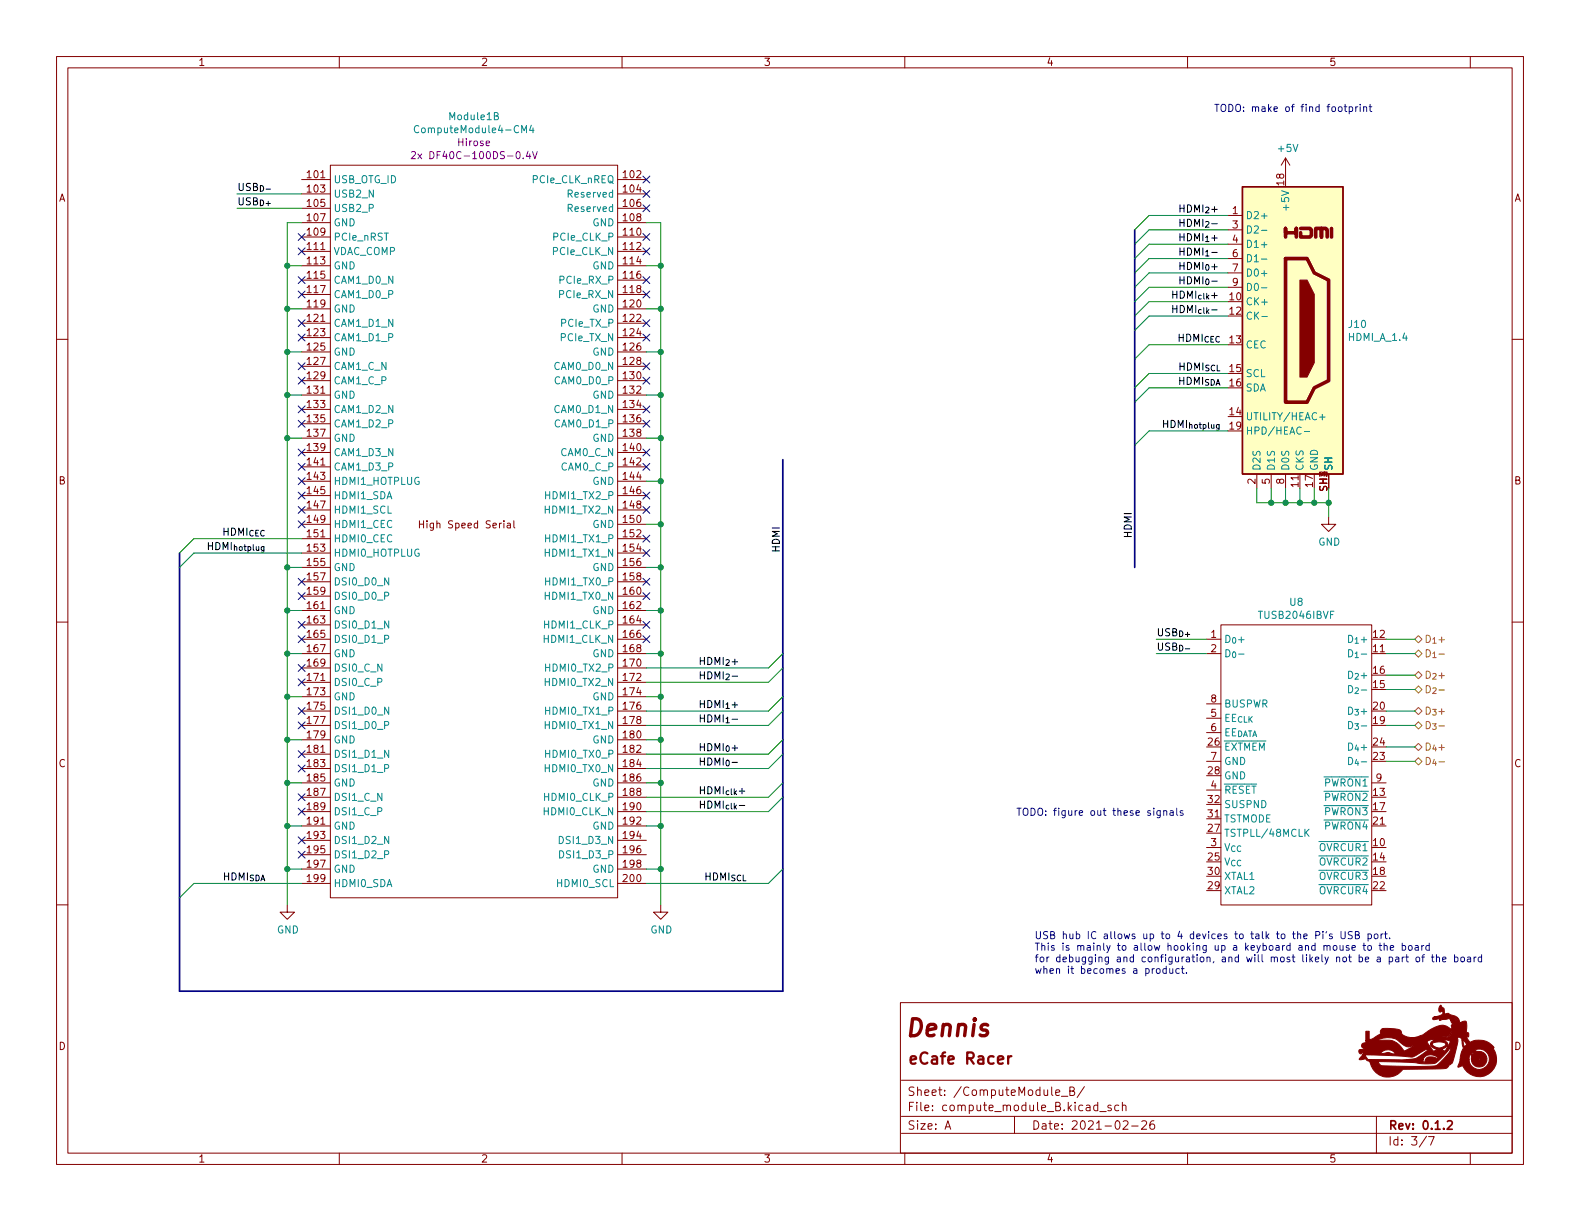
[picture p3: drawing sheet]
<svg xmlns="http://www.w3.org/2000/svg" width="279mm" height="216mm" viewBox="0 0 279 216" stroke-linecap="round" stroke-linejoin="round" font-family="sans-serif">
<g fill="none" stroke="#840000" stroke-width=".18">
<path d="M10 10h259.4v195.9h-259.4zM12 12h255.4v191.9h-255.4zM60 10v2M110 10v2M160 10v2M210 10v2M260 10v2M53.3 31.8h5.1M53.3 34.3h5.1M53.3 36.8h5.1M53.3 39.4h5.1M58.4 29.2h50.8v129.6h-50.8z"/>
<path d="M109.2 31.8h5.1M109.2 34.3h5.1M109.2 36.8h5.1M109.2 39.4h5.1M217.2 38.1h2.5M227.3 27.9l-.7 1.3M227.3 27.9v2.6M227.3 27.9l.8 1.3M10 60h2M53.3 41.9h5.1M53.3 44.5h5.1M53.3 47h5.1"/>
<path d="M53.3 49.5h5.1M53.3 52.1h5.1M53.3 54.6h5.1M53.3 57.2h5.1M53.3 59.7h5.1M109.2 41.9h5.1M109.2 44.5h5.1M109.2 47h5.1M109.2 49.5h5.1M109.2 52.1h5.1M109.2 54.6h5.1M109.2 57.2h5.1"/>
<path d="M109.2 59.7h5.1M217.2 40.6h2.5M217.2 43.2h2.5M217.2 45.7h2.5M217.2 48.3h2.5M217.2 50.8h2.5M267.4 60h2M53.3 62.2h5.1M53.3 64.8h5.1M53.3 67.3h5.1M53.3 69.9h5.1M53.3 72.4h5.1"/>
<path d="M53.3 74.9h5.1M53.3 77.5h5.1M109.2 62.2h5.1M109.2 64.8h5.1M109.2 67.3h5.1M109.2 69.9h5.1M109.2 72.4h5.1M109.2 74.9h5.1M109.2 77.5h5.1M53.3 92.7h5.1M53.3 80h5.1M53.3 82.6h5.1"/>
<path d="M53.3 85.1h5.1M53.3 87.6h5.1M53.3 90.2h5.1M53.3 95.3h5.1M53.3 97.8h5.1M74.2 92.1v1.3M74.2 92.7h.7M89.7 92.6h.5l.1 .8M90.3 92.8l-.5 .1-.1 .2 .1 .3 .5-.1M90.9 92.1v1.1l.1 .2M109.2 92.7h5.1M109.2 80h5.1"/>
<path d="M109.2 82.6h5.1M109.2 85.1h5.1M109.2 87.6h5.1M109.2 90.2h5.1M109.2 95.3h5.1M109.2 97.8h5.1M222.2 83.8v2.6M224.8 83.8v2.6M227.3 83.8v2.6M229.9 83.8v2.6M234.9 91.4v1.3h1.3l-1.3 1.3-1.2-1.3h1.2M10 110h2"/>
<path d="M53.3 100.3h5.1M53.3 102.9h5.1M53.3 105.4h5.1M53.3 108h5.1M53.3 110.5h5.1M53.3 113h5.1M53.3 115.6h5.1M53.3 118.1h5.1M109.2 100.3h5.1M109.2 102.9h5.1M109.2 105.4h5.1M109.2 108h5.1"/>
<path d="M109.2 110.5h5.1M109.2 113h5.1M109.2 115.6h5.1M109.2 118.1h5.1M213.4 113h2.5M213.4 115.6h2.5M215.9 110.5h26.7v49.5h-26.7zM242.6 115.6h2.5M267.4 110h2M53.3 120.7h5.1M53.3 123.2h5.1M53.3 125.7h5.1"/>
<path d="M53.3 128.3h5.1M53.3 130.8h5.1M53.3 133.4h5.1M53.3 135.9h5.1M53.3 138.4h5.1M109.2 120.7h5.1M109.2 123.2h5.1M109.2 125.7h5.1M109.2 128.3h5.1M109.2 130.8h5.1M109.2 133.4h5.1M109.2 135.9h5.1"/>
<path d="M109.2 138.4h5.1M213.4 124.5h2.5M213.4 127h2.5M213.4 129.5h2.5M213.4 134.6h2.5M213.4 139.7h2.5M242.6 138.4h2.5M10 160h2M53.3 141h5.1M53.3 143.5h5.1M53.3 146.1h5.1M53.3 148.6h5.1"/>
<path d="M53.3 151.1h5.1M53.3 153.7h5.1M53.3 156.2h5.1M109.2 141h5.1M109.2 143.5h5.1M109.2 146.1h5.1M109.2 148.6h5.1M109.2 151.1h5.1M109.2 153.7h5.1M109.2 156.2h5.1M213.4 144.8h2.5M213.4 149.9h2.5"/>
<path d="M242.6 146.1h2.5M267.4 160h2M50.8 160v1.3h1.3l-1.3 1.3-1.3-1.3h1.3M116.8 160v1.3h1.3l-1.3 1.3-1.2-1.3h1.2M159.2 177.3h108.2v26.6h-108.2zM159.4 197.4h108M159.4 191h108M167.1 199.7l.5-1.5 .5 1.5M167.3 199.2h.7M179.4 197.4v3M186.7 193.2l.7-.1-.1-.3-.4-.1-.2 .2 .1 .7h.5M187.7 193.9h1.1"/>
<path d="M189.2 192.9h.5l.2-.1 .1-.3-.2-.2-.6-.1v1.5h.6l.2-.3a.39 .39 0 0 0-.3-.5M191.8 192.1l-1.3 2M194.1 195.5l-.4-.1-.3 .3v.4l.1 .2h.6M194.1 194.9v1.5M194.5 196.6h1.1M196.5 195.5l-.4-.1-.2 .2 .1 .2 .5 .2v.3h-.6M197.8 195.5l-.4-.1-.3 .3v.4l.2 .2h.5M198.5 195.6l.2-.2 .3 .1 .1 .9M198.5 194.9v1.5M198.6 198.3l.6-.1 .2 .1 .1 .3-1 1.1h1M200.1 199.1h1.2M201.9 198.3l.6-.1 .2 .1 .1 .3-1 1.1h1"/>
<path d="M204 198.2a.59 .59 0 0 0-.7 .6v.6l.2 .2 .4 .1 .2-.2 .1-.5-.2-.2-.4-.1-.3 .3M243.4 197.4v6.5M60 203.9v2M110 203.9v2M159.4 200.4h108M160 203.9v2M210 203.9v2M252.3 200.9l-1.3 1.9M252.6 201h1l-.6 1.5M260 203.9v2"/>
</g>
<path d="M256 198.3l.5-.1 .2 .1 .1 .3-.9 1.1h.9" fill="none" stroke="#840000" stroke-width=".3"/>
<path d="M178.3 186.8v1.3M178.9 186.8l-.4 .1-.2 .2" fill="none" stroke="#840000" stroke-width=".4"/>
<g fill="#840000" stroke="#840000" stroke-width=".18">
<path d="M241.5 182.4h.6v1.4h.3l1.7-1 .1-.1-.1-.5 .3-.3h2.3a.91 .91 0 0 1 1.1 .7l.2 .3 .3 .2a6.3 6.3 0 0 0 3.5 .4h3.6a1.04 1.04 0 0 0 1.3-1.1 1.5 1.5 0 0 1-1.8 1l-5.1 .1 1.7-.5a7.2 7.2 0 0 1 3.7-1.7l1.5 .6v-.7h.3l-.3-.4-.2-.4h.7l.3 .4h.3v.1l.1-.1h-.4l-.3-.4h-.7l-.3-.3-1.5 .3-.2-.2-1 .1-.2-.3 .3-.2h3.4l.7 .8 .1-.1-.8-.7h-3.4l3.2-.1-2.9 .1a1.34 1.34 0 0 0 1.3-.7l-.2-.3-.4 .2a.8 .8 0 0 1 .2-1.3l.4 .5a.52 .52 0 0 1 .2 .7l.1 .4 .6-.1 .6 .3a1.42 1.42 0 0 1 1.4 1.4l.6-.3h.6l.1 .8-.1 1 .4 .2v.4v.3l-.5-.1 .7 1.1a3.4 3.4 0 0 1 4.3 1l-.2 .1a3.1 3.1 0 0 1-1 4.6 3.1 3.1 0 0 1-4.4-1.6l-.8 .3 .4-1.4h1.6a1.79 1.79 0 0 0 2 1.8 1.79 1.79 0 0 0 1.5-2.2 1.79 1.79 0 0 0-2.3-1.3v.2l.3 .1a1.4 1.4 0 0 1 1.7 1.2 1.4 1.4 0 0 1-1.3 1.6 1.4 1.4 0 0 1-1.5-1.4h1.2l.1 .1 .2-.1-.2-.2-.1 .2h-1.2v-.7l-.2-.1-.2 .8h-1.6l.2-1.2h1.8l.2 .3 .1-.1-.2-.3-1.9 .1a1.05 1.05 0 0 0 .2-1.3l-.1-.8h.2l.3 1.1 .4-.4-.7-.9v.2h-.2a.58 .58 0 0 0-.8-.5 2.31 2.31 0 0 1-.1 1.8l-.8 2.6-.5 .4a1.19 1.19 0 0 1-1.5 .7l-6.7 .1a3.2 3.2 0 0 1-3.4 1.3 3.2 3.2 0 0 1-2.5-2.7h1.5l.4 .6 .4 .2h8.1a2.05 2.05 0 0 0 2.2-.8 5 5 0 0 0 1.7-2.2l-.1-.2-1.5 1.7a2.36 2.36 0 0 1-2.6 1.1h-.9a55.4 55.4 0 0 0-7.7-.4h-1.5l-.5-.2-.2-.3-.8 .2-.4-.1 .7-.8h.4l.5 .8 9.8 .1v.4l.3-.1a.99 .99 0 0 1 1.4-.8l.9 .3a1.52 1.52 0 0 0-2.6 .2h-2.9h.1a4.8 4.8 0 0 0 3.6-1.7l-.2-.2-.2 .1-1 .6a3 3 0 0 1-3 .6l-7.1-.3 .1-.2h2.9l1.4-.2 .9 .2h.5a1.67 1.67 0 0 0-2.8 0h-2.9v-.2l-.6 .2-.2-.4 .1-.3 .8-.2-.4-.4v-.4l.2-.1 1.1-.2-.6-.1v-.2l3.5-.1a3.2 3.2 0 0 1 3.3 2l1.6-.9h-.4a2.1 2.1 0 0 1-2.1-.8h4.9l1.2 1.7 .6-.3h.8l.6 .3 1-1.8-.9-.2-.1 .2a.58 .58 0 0 1 .4 .9 1.81 1.81 0 0 1-2.9-.1v-.4h.3a1.38 1.38 0 0 0 2.4 .2 1.66 1.66 0 0 0-2-.4l-.7 .2 .1-.2 .4-.3v-.1l-.2-.1-1 .4h-4.9l-.2-.2a3.3 3.3 0 0 0-3.6 0h-2.1z"/>
<path d="M229.9 49.5h1.2l1.3 2.6v12l-1.3 2.6h-1.2z"/>
</g>
<path d="M219.7 33h17.8v50.8h-17.8z" fill="#ffffc2" stroke="#ffffc2" stroke-width=".18"/>
<path d="M219.7 33h17.8v50.8h-17.8z" fill="none" stroke="#840000" stroke-width=".25"/>
<path d="M227.3 41.9v-1.5v.7h1.9v-.7v1.5M227.3 45.7h3.8l1.3 2.6 2.5 1.2v17.8l-2.5 1.3-1.3 2.5h-3.8zM230 40.4h1.6l.3 .2v1.1l-.3 .2h-1.6v-.8M232.7 41.9v-1.5h1v1.5v-1.5h.7l.3 .2v1.3M235.5 40.4v1.5" fill="none" stroke="#840000" stroke-width=".63"/>
<g fill="none" stroke="#008484" stroke-width=".18">
<path d="M74.1 22.3a.6 .6 0 0 0-.9 .4 .6 .6 0 0 0 .6 .8l.3-.2M87.4 20.5l.6-.1 .1-.1-.1-.3-.6-.1v1.3h.5l.2-.1v-.4l-.3-.2M92.3 23.5v-1.3l.4 .9 .4-.9v1.3M93.9 22.1l-.3 .9h.8M94.3 22.6v.9M223.1 40.7h.9M223.1 45.8h.9M223.1 50.9h.9M223.1 56h1M230.6 76.3h1M233.4 73.8h.9M233.8 73.3v.9"/>
<path d="M216.8 114.9a.64 .64 0 0 1 .7 .6 .64 .64 0 0 1-.7 .6zM218 115.4l.2-.1a.54 .54 0 0 1 .3 .5 .54 .54 0 0 1-.3 .5l-.3-.4zM219 115.7h1M238.5 121.2a.64 .64 0 0 1 .7 .7 .64 .64 0 0 1-.7 .6zM238.5 127.6a.64 .64 0 0 1 .7 .6 .64 .64 0 0 1-.7 .6zM239.6 128h.6l-.3 .4 .3 .1v.4l-.2 .1-.4-.1M239.6 121.7l.4-.1 .2 .3-.6 .7h.6M240.7 122h1M240.7 128.4h1M216.6 149.2l.4 1.2 .5-1.2M216.6 151.7l.4 1.3 .5-1.3M218.4 149.7a.45 .45 0 0 0-.6 .4 .45 .45 0 0 0 .6 .4"/>
<path d="M218.4 152.2a.45 .45 0 0 0-.6 .4 .45 .45 0 0 0 .6 .4M219.4 149.7a.45 .45 0 0 0-.6 .4 .45 .45 0 0 0 .6 .4M219.4 152.2a.45 .45 0 0 0-.6 .4 .45 .45 0 0 0 .6 .4M230.9 147.2l.6 .7M231.5 146.6l-.7 .8"/>
</g>
<path d="M72.8 26.9l.4-.1 .3 .4-.8 .9h.8M73.9 27.2l.7 .9M74.6 27.2l-.7 .9M93.4 26.7l-.3 .9h.8M93.7 27.2v.9M94.2 26.8l.4 1.3 .4-1.3" fill="none" stroke="#840084" stroke-width=".18"/>
<g fill="none" stroke="#848400" stroke-width=".18">
<path d="M250.2 113l.6-.6 .7 .6-.7 .7zM250.2 115.6l.6-.7 .7 .7-.7 .6zM250.2 119.4l.6-.7 .7 .7-.7 .6zM250.2 132.1l.6-.7 .7 .7-.7 .6zM250.2 134.6l.6-.6 .7 .6-.7 .7zM250.2 121.9l.6-.6 .7 .6-.7 .7zM250.2 125.7l.6-.6 .7 .6-.7 .7zM250.2 128.3l.6-.7 .7 .7-.7 .6zM252.2 121.2a.64 .64 0 0 1 .8 .7 .64 .64 0 0 1-.8 .6zM252.2 127.6a.64 .64 0 0 1 .8 .6 .64 .64 0 0 1-.8 .6zM253.3 128h.7l-.4 .4 .3 .1v.4l-.1 .1-.5-.1M253.4 121.7l.4-.1 .2 .3-.7 .7h.7"/>
<path d="M254.5 122h.9M254.5 128.4h.9"/>
</g>
<path d="M215.6 75.1v.8l-.2 .2-.3-.1M215.6 75.1h-.3l-.2 .2 .1 .4h.4M46.7 96.7v.8l-.2 .2-.3-.1M46.7 96.7h-.3l-.2 .1 .1 .5h.4" fill="none" stroke="#000" stroke-width=".18"/>
<g fill="none" stroke="#0000c2" stroke-width=".18">
<path d="M237.7 18.9h.5M237.9 18.4v1.1l.3 .2M238.6 18.9h.4l.2 .2-.1 .6h-.5M238.6 18.9v1.2M239.7 18.9v.8M240.1 18.9l-.4 .2M240.5 18.4v.2M240.5 18.9v.8M241.1 19l.2-.1h.3l.1 .8M241.1 18.9v.8M242.1 18.9h.5M242.3 18.4v1.1l.3 .2"/>
<path d="M179.8 142.9h.8M180.2 142.9v1.3M181 143.1l.2-.2a.43 .43 0 0 1 .6 .4v.5a.42 .42 0 0 1-.4 .4 .42 .42 0 0 1-.5-.4zM182.3 142.9a.64 .64 0 0 1 .8 .6 .64 .64 0 0 1-.8 .7zM209.2 143.4l-.3-.1-.2 .2v.2l.5 .1v.3h-.5M204.6 171.3h.3l.3 .2v.4l-.3 .2h-.3l-.1-.2zM206.2 171.3h-.3l-.3 .2 .2 .6h.4M206.2 170.8v1.3M206.8 171.3l.1 .8h.3l.2-.1M207.4 171.3v.8M208.5 171.3h-.3l-.3 .2 .2 .6h.4M208.9 171.3h.5"/>
<path d="M209.1 170.8v1.1l.3 .2M209.8 172v.1M232.7 165.4l.6-.1 .1-.2-.1-.3-.6-.1v1.3M233.9 164.7v.1M233.9 165.1v.9M234.6 164.7l-.1 .3M235.6 165.2l-.3-.1-.2 .2v.2l.5 .1v.3h-.5M237.1 164.7v1l.3 .3h.2l.3-.3v-1M238.5 167.2h-.3l-.2 .2 .1 .1 .4 .2v.3h-.5M239.1 167.6l.6-.1-.1-.3h-.3l-.2 .2v.6h.5M239.1 164.8l-.4-.1-.3 .3 .1 .3 .6 .2v.4l-.2 .1-.5-.1M239.7 165.3h.5l.1-.2v-.3l-.6-.1v1.3h.5l.1-.1 .1-.3-.3-.3"/>
<path d="M241 167.2h.5M241.2 166.8v1l.3 .2M241.9 165.2l.4-.1 .2 .3-.1 .5h-.5M241.9 165.1v1.3M242 167.2h.3l.2 .2v.4l-.2 .2h-.3l-.1-.2zM243.1 165.2l.3-.1 .3 .3v.3l-.3 .3-.3-.1-.1-.2zM243.9 167.2h.4M244 166.8v1l.3 .2M244.2 165.1v.9M244.6 165.1l-.4 .3M244.8 167.3l.1-.1h.3l.1 .8M244.8 166.8v1.2"/>
<path d="M244.8 165.1h.5M245 164.7v1.1l.3 .2M245.7 169.3l.3-.1 .3 .3-.1 .5h-.5M245.7 169.2v1.3M245.7 165.9v.1M245.9 167.6l.6-.1-.1-.3h-.4l-.1 .2v.6h.5M246.8 169.3h.5l.1 .8M247.4 169.5l-.5 .1-.1 .2 .1 .3 .5-.1M248 167.2h.3l.3 .2-.1 .6h-.5M248 166.8v1.2M248 169.2v.9M248.3 169.2l-.3 .3"/>
<path d="M248.6 169.2h.5M248.8 168.8v1.1l.3 .2M249.2 167.2h.3l.2 .2v.4l-.2 .2h-.3l-.1-.2zM250.3 167.2h.4l.1 .8M250.4 169.3l.2-.1 .4 .1 .1 .5-.2 .2-.3 .1-.2-.1zM250.8 167.5h-.4l-.2 .2 .2 .3h.4M251.4 167.2v.8M251.4 169.2h.5M251.8 167.2l-.4 .2M251.9 168.8l-.3 .2v1.1M252.7 167.2h-.3l-.3 .2 .2 .6h.4M252.7 166.8v1.2"/>
<path d="M253.1 169.2h.5M253.3 168.8v1.1l.3 .2M254 169.3l.2-.1 .3 .1 .1 .8M254 168.8v1.3M255.1 169.7l.6-.2-.1-.2-.3-.1-.2 .2 .1 .6h.4M257.2 169.3l.4-.1 .2 .3-.1 .5h-.5M257.2 168.8v1.3M258.4 169.3l.2-.1 .3 .1 .1 .5-.1 .2-.3 .1-.2-.1zM259.5 169.3h.5l.1 .8M260.1 169.5l-.5 .1-.1 .2 .1 .3 .5-.1M260.7 169.2v.9M261 169.2l-.3 .3"/>
<path d="M262 169.3l-.4-.1-.2 .3 .1 .5h.5M262 168.8v1.3"/>
</g>
<path d="M200.7 40.6v59.7M138.4 81.3v94h-106.7v-77.5" fill="none" stroke="#000084" stroke-width=".3"/>
<g fill="none" stroke="#008400" stroke-width=".18">
<path d="M41.9 34.3h11.4M41.9 36.8h11.4M53.3 39.4h-2.5v120.6M114.3 39.4h2.5v120.6M217.2 38.1h-14l-2.5 2.5M50.8 54.6h2.5M50.8 47h2.5M114.3 54.6h2.5M114.3 47h2.5M217.2 40.6h-14l-2.5 2.6M217.2 43.2h-14l-2.5 2.5M217.2 45.7h-14l-2.5 2.6"/>
<path d="M217.2 48.3h-14l-2.5 2.5M217.2 53.3h-14l-2.5 2.6M217.2 55.9h-14l-2.5 2.5M217.2 50.8h-14l-2.5 2.5M50.8 62.2h2.5M50.8 69.9h2.5M50.8 77.5h2.5M114.3 62.2h2.5M114.3 69.9h2.5M114.3 77.5h2.5M217.2 76.2h-14l-2.5 2.5M217.2 61h-14l-2.5 2.5"/>
<path d="M217.2 66h-14l-2.5 2.6M217.2 68.6h-14l-2.5 2.5M53.3 95.3h-19l-2.6 2.5M53.3 97.8h-19l-2.6 2.5M114.3 85.1h2.5M114.3 92.7h2.5M222.2 86.4v2.5h12.7M224.8 86.4v2.5M227.3 86.4v2.5M229.9 86.4v2.5M232.4 86.4v2.5M234.9 86.4v5"/>
<path d="M50.8 115.6h2.5M50.8 100.3h2.5M50.8 108h2.5M114.3 115.6h2.5M114.3 100.3h2.5M114.3 108h2.5M138.4 115.6l-2.5 2.5h-21.6M138.4 118.1l-2.5 2.6h-21.6M204.5 115.6h8.9M204.5 113h8.9M245.1 115.6h5.1M245.1 113h5.1"/>
<path d="M245.1 119.4h5.1M50.8 123.2h2.5M50.8 130.8h2.5M50.8 138.4h2.5M114.3 123.2h2.5M114.3 130.8h2.5M114.3 138.4h2.5M138.4 123.2l-2.5 2.5h-21.6M138.4 125.7l-2.5 2.6h-21.6M138.4 130.8l-2.5 2.6h-21.6M138.4 133.4l-2.5 2.5h-21.6M138.4 138.4l-2.5 2.6h-21.6"/>
<path d="M245.1 121.9h5.1M245.1 125.7h5.1M245.1 128.3h5.1M245.1 132.1h5.1M245.1 134.6h5.1M50.8 146.1h2.5M50.8 153.7h2.5M53.3 156.2h-19l-2.6 2.6M114.3 146.1h2.5M114.3 153.7h2.5M138.4 153.7l-2.5 2.5h-21.6M138.4 141l-2.5 2.5h-21.6"/>
</g>
<g fill="none" stroke="#000084" stroke-width=".18">
<path d="M113.7 33.7l1.2 1.2M113.7 31.1l1.2 1.3M113.7 36.2l1.2 1.2M114.9 31.1l-1.2 1.3M114.9 33.7l-1.2 1.2M114.9 36.2l-1.2 1.2M52.7 59.1l1.2 1.2M52.7 48.9l1.2 1.2M52.7 51.5l1.2 1.2M52.7 43.8l1.2 1.3M52.7 41.3l1.2 1.2M52.7 56.5l1.2 1.3"/>
<path d="M53.9 59.1l-1.2 1.2M53.9 48.9l-1.2 1.2M53.9 51.5l-1.2 1.2M53.9 43.8l-1.2 1.3M53.9 41.3l-1.2 1.2M53.9 56.5l-1.2 1.3M113.7 51.5l1.2 1.2M113.7 56.5l1.2 1.3M113.7 48.9l1.2 1.2M113.7 43.8l1.2 1.3M113.7 41.3l1.2 1.2M113.7 59.1l1.2 1.2"/>
<path d="M114.9 51.5l-1.2 1.2M114.9 43.8l-1.2 1.3M114.9 56.5l-1.2 1.3M114.9 48.9l-1.2 1.2M114.9 41.3l-1.2 1.2M114.9 59.1l-1.2 1.2M52.7 79.4l1.2 1.2M52.7 64.2l1.2 1.2M52.7 66.7l1.2 1.2M52.7 71.8l1.2 1.2M52.7 74.3l1.2 1.2M53.9 79.4l-1.2 1.2"/>
<path d="M53.9 64.2l-1.2 1.2M53.9 66.7l-1.2 1.2M53.9 71.8l-1.2 1.2M53.9 74.3l-1.2 1.2M113.7 71.8l1.2 1.2M113.7 79.4l1.2 1.2M113.7 64.2l1.2 1.2M113.7 74.3l1.2 1.2M113.7 66.7l1.2 1.2M114.9 79.4l-1.2 1.2M114.9 71.8l-1.2 1.2M114.9 64.2l-1.2 1.2"/>
<path d="M114.9 74.3l-1.2 1.2M114.9 66.7l-1.2 1.2M52.7 92.1l1.2 1.2M52.7 84.5l1.2 1.2M52.7 89.6l1.2 1.2M52.7 87l1.2 1.2M52.7 81.9l1.2 1.3M53.9 92.1l-1.2 1.2M53.9 84.5l-1.2 1.2M53.9 89.6l-1.2 1.2M53.9 87l-1.2 1.2M53.9 81.9l-1.2 1.3"/>
<path d="M113.7 81.9l1.2 1.3M113.7 97.2l1.2 1.2M113.7 89.6l1.2 1.2M113.7 94.6l1.2 1.3M113.7 87l1.2 1.2M114.9 81.9l-1.2 1.3M114.9 97.2l-1.2 1.2M114.9 89.6l-1.2 1.2M114.9 94.6l-1.2 1.3M114.9 87l-1.2 1.2M52.7 109.9l1.2 1.2M52.7 104.8l1.2 1.2"/>
<path d="M52.7 102.3l1.2 1.2M52.7 117.5l1.2 1.2M52.7 112.4l1.2 1.2M53.9 112.4l-1.2 1.2M53.9 109.9l-1.2 1.2M53.9 104.8l-1.2 1.2M53.9 102.3l-1.2 1.2M53.9 117.5l-1.2 1.2M113.7 104.8l1.2 1.2M113.7 109.9l1.2 1.2M113.7 112.4l1.2 1.2M113.7 102.3l1.2 1.2"/>
<path d="M114.9 104.8l-1.2 1.2M114.9 109.9l-1.2 1.2M114.9 112.4l-1.2 1.2M114.9 102.3l-1.2 1.2M52.7 132.7l1.2 1.3M52.7 125.1l1.2 1.2M52.7 120l1.2 1.3M52.7 127.7l1.2 1.2M52.7 135.3l1.2 1.2M53.9 132.7l-1.2 1.3M53.9 125.1l-1.2 1.2M53.9 120l-1.2 1.3"/>
<path d="M53.9 127.7l-1.2 1.2M53.9 135.3l-1.2 1.2M52.7 140.4l1.2 1.2M52.7 142.9l1.2 1.2M52.7 148l1.2 1.2M52.7 150.5l1.2 1.2M53.9 140.4l-1.2 1.2M53.9 142.9l-1.2 1.2M53.9 148l-1.2 1.2M53.9 150.5l-1.2 1.2"/>
</g>
<g fill="#008400" stroke="#008400" stroke-width=".18">
<circle cx="50.8" cy="100.3" r=".46"/>
<circle cx="50.8" cy="108" r=".46"/>
<circle cx="50.8" cy="146.1" r=".46"/>
<circle cx="50.8" cy="130.8" r=".46"/>
<circle cx="50.8" cy="138.4" r=".46"/>
<circle cx="50.8" cy="115.6" r=".46"/>
<circle cx="50.8" cy="153.7" r=".46"/>
<circle cx="50.8" cy="54.6" r=".46"/>
<circle cx="50.8" cy="62.2" r=".46"/>
<circle cx="50.8" cy="69.9" r=".46"/>
<circle cx="50.8" cy="77.5" r=".46"/>
<circle cx="50.8" cy="47" r=".46"/>
<circle cx="116.8" cy="123.2" r=".46"/>
<circle cx="50.8" cy="123.2" r=".46"/>
<circle cx="116.8" cy="138.4" r=".46"/>
<circle cx="116.8" cy="146.1" r=".46"/>
<circle cx="116.8" cy="153.7" r=".46"/>
<circle cx="116.8" cy="130.8" r=".46"/>
<circle cx="224.8" cy="88.9" r=".46"/>
<circle cx="227.3" cy="88.9" r=".46"/>
<circle cx="116.8" cy="62.2" r=".46"/>
<circle cx="116.8" cy="69.9" r=".46"/>
<circle cx="116.8" cy="85.1" r=".46"/>
<circle cx="116.8" cy="92.7" r=".46"/>
<circle cx="116.8" cy="47" r=".46"/>
<circle cx="116.8" cy="54.6" r=".46"/>
<circle cx="116.8" cy="108" r=".46"/>
<circle cx="116.8" cy="77.5" r=".46"/>
<circle cx="116.8" cy="100.3" r=".46"/>
<circle cx="116.8" cy="115.6" r=".46"/>
<circle cx="229.9" cy="88.9" r=".46"/>
<circle cx="232.4" cy="88.9" r=".46"/>
<circle cx="234.9" cy="88.9" r=".46"/>
</g>
<text font-size="4.2" fill="#840000" x="159.9" y="183.3">Dennis</text>
<text font-size="2.8" fill="#840000" x="160.4" y="188.2">eCafe Racer</text>
<g font-size="2.1" fill="#840000">
<text x="160.4" y="196.5">File: compute_module_B.kicad_sch</text>
<text x="160.4" y="193.8">Sheet: /ComputeModule_B/</text>
<text x="160.4" y="199.7">Size: A</text>
<text x="182.4" y="199.7">Date: 2021-02-26</text>
<text x="245.4" y="199.7">Rev: 0.1.2</text>
<text x="245.4" y="202.5">Id: 3/7</text>
</g>
<g font-size="1.8" fill="#840000">
<text x="35" y="11.6">1</text>
<text x="85" y="11.6">2</text>
<text x="135" y="11.6">3</text>
<text x="185" y="11.6">4</text>
<text x="235" y="11.6">5</text>
<text x="10.3" y="35.6">A</text>
<text x="54.4" y="31.5">101</text>
<text x="54.4" y="34">103</text>
<text x="110.3" y="31.5">102</text>
<text x="110.3" y="34">104</text>
<text x="227.1" y="32.7" transform="rotate(-90 227.1 32.7)">18</text>
<text x="267.7" y="35.6">A</text>
<text x="54.4" y="36.6">105</text>
<text x="54.4" y="39.1">107</text>
<text x="54.4" y="41.7">109</text>
<text x="110.3" y="36.6">106</text>
<text x="110.3" y="39.1">108</text>
<text x="110.3" y="41.7">110</text>
<text x="217.9" y="40.4">3</text>
<text x="54.4" y="44.2">111</text>
<text x="54.4" y="46.7">113</text>
<text x="110.3" y="44.2">112</text>
<text x="110.3" y="46.7">114</text>
<text x="217.9" y="45.5">6</text>
<text x="54.4" y="49.3">115</text>
<text x="54.4" y="51.8">117</text>
<text x="110.3" y="49.3">116</text>
<text x="110.3" y="51.8">118</text>
<text x="217.9" y="50.5">9</text>
<text x="54.4" y="54.4">119</text>
<text x="54.4" y="56.9">121</text>
<text x="54.4" y="59.4">123</text>
<text x="110.3" y="54.4">120</text>
<text x="110.3" y="56.9">122</text>
<text x="110.3" y="59.4">124</text>
<text x="54.4" y="62">125</text>
<text x="54.4" y="64.5">127</text>
<text x="110.3" y="62">126</text>
<text x="110.3" y="64.5">128</text>
<text x="217.5" y="60.7">13</text>
<text x="217.5" y="65.8">15</text>
<text x="54.4" y="67.1">129</text>
<text x="54.4" y="69.6">131</text>
<text x="110.3" y="67.1">130</text>
<text x="110.3" y="69.6">132</text>
<text x="217.5" y="68.3">16</text>
<text x="54.4" y="72.1">133</text>
<text x="54.4" y="74.7">135</text>
<text x="54.4" y="77.2">137</text>
<text x="110.3" y="72.1">134</text>
<text x="110.3" y="74.7">136</text>
<text x="110.3" y="77.2">138</text>
<text x="217.5" y="73.4">14</text>
<text x="217.5" y="75.9">19</text>
<text x="54.4" y="79.8">139</text>
<text x="54.4" y="82.3">141</text>
<text x="110.3" y="79.8">140</text>
<text x="110.3" y="82.3">142</text>
<text x="10.3" y="85.7">B</text>
<text x="54.4" y="84.8">143</text>
<text x="54.4" y="87.4">145</text>
<text x="54.4" y="89.9">147</text>
<text x="110.3" y="84.8">144</text>
<text x="110.3" y="87.4">146</text>
<text x="110.3" y="89.9">148</text>
<text x="222" y="85.6" transform="rotate(-90 222 85.6)">2</text>
<text x="224.5" y="85.6" transform="rotate(-90 224.5 85.6)">5</text>
<text x="227.1" y="85.6" transform="rotate(-90 227.1 85.6)">8</text>
<text x="229.6" y="86.1" transform="rotate(-90 229.6 86.1)">11</text>
<text x="232.2" y="86.1" transform="rotate(-90 232.2 86.1)">17</text>
<text x="234.7" y="86.8" transform="rotate(-90 234.7 86.8)">SH1</text>
<text x="234.7" y="84.4" transform="rotate(-90 234.7 84.4)">4</text>
<text x="267.7" y="85.7">B</text>
<text x="54.4" y="92.5">149</text>
<text x="54.4" y="95">151</text>
<text x="75" y="93.4">High Speed Serial</text>
<text x="110.3" y="92.5">150</text>
<text x="110.3" y="95">152</text>
<text x="54.4" y="97.5">153</text>
<text x="54.4" y="100.1">155</text>
<text x="110.3" y="97.5">154</text>
<text x="110.3" y="100.1">156</text>
<text x="54.4" y="102.6">157</text>
<text x="54.4" y="105.2">159</text>
<text x="54.4" y="107.7">161</text>
<text x="110.3" y="102.6">158</text>
<text x="110.3" y="105.2">160</text>
<text x="110.3" y="107.7">162</text>
<text x="54.4" y="110.2">163</text>
<text x="54.4" y="112.8">165</text>
<text x="110.3" y="110.2">164</text>
<text x="110.3" y="112.8">166</text>
<text x="214.1" y="112.8">1</text>
<text x="242.9" y="112.8">12</text>
<text x="54.4" y="115.3">167</text>
<text x="54.4" y="117.9">169</text>
<text x="110.3" y="115.3">168</text>
<text x="110.3" y="117.9">170</text>
<text x="214.1" y="115.3">2</text>
<text x="242.9" y="115.3">11</text>
<text x="242.9" y="119.1">16</text>
<text x="54.4" y="120.4">171</text>
<text x="54.4" y="122.9">173</text>
<text x="54.4" y="125.5">175</text>
<text x="110.3" y="120.4">172</text>
<text x="110.3" y="122.9">174</text>
<text x="110.3" y="125.5">176</text>
<text x="214.1" y="124.2">8</text>
<text x="242.9" y="121.7">15</text>
<text x="242.9" y="125.5">20</text>
<text x="54.4" y="128">177</text>
<text x="54.4" y="130.6">179</text>
<text x="110.3" y="128">178</text>
<text x="110.3" y="130.6">180</text>
<text x="213.6" y="131.8">26</text>
<text x="214.1" y="126.7">5</text>
<text x="214.1" y="129.3">6</text>
<text x="242.9" y="128">19</text>
<text x="242.9" y="131.8">24</text>
<text x="10.3" y="135.6">C</text>
<text x="54.4" y="133.1">181</text>
<text x="54.4" y="135.6">183</text>
<text x="110.3" y="133.1">182</text>
<text x="110.3" y="135.6">184</text>
<text x="213.6" y="136.9">28</text>
<text x="214.1" y="134.4">7</text>
<text x="242.9" y="134.4">23</text>
<text x="267.7" y="135.6">C</text>
<text x="54.4" y="138.2">185</text>
<text x="54.4" y="140.7">187</text>
<text x="54.4" y="143.3">189</text>
<text x="110.3" y="138.2">186</text>
<text x="110.3" y="140.7">188</text>
<text x="110.3" y="143.3">190</text>
<text x="213.6" y="142">32</text>
<text x="214.1" y="139.4">4</text>
<text x="242.9" y="140.7">13</text>
<text x="242.9" y="143.3">17</text>
<text x="243.3" y="138.2">9</text>
<text x="54.4" y="145.8">191</text>
<text x="54.4" y="148.3">193</text>
<text x="110.3" y="145.8">192</text>
<text x="110.3" y="148.3">194</text>
<text x="213.6" y="144.5">31</text>
<text x="213.6" y="147.1">27</text>
<text x="214.1" y="149.6">3</text>
<text x="242.9" y="149.6">10</text>
<text x="242.9" y="145.8">21</text>
<text x="54.4" y="150.9">195</text>
<text x="54.4" y="153.4">197</text>
<text x="54.4" y="156">199</text>
<text x="110.3" y="150.9">196</text>
<text x="110.3" y="153.4">198</text>
<text x="110.3" y="156">200</text>
<text x="213.6" y="152.1">25</text>
<text x="213.6" y="154.7">30</text>
<text x="242.9" y="152.1">14</text>
<text x="242.9" y="154.7">18</text>
<text x="213.6" y="157.2">29</text>
<text x="242.9" y="157.2">22</text>
<text x="10.3" y="185.7">D</text>
<text x="267.7" y="185.7">D</text>
<text x="35" y="205.6">1</text>
<text x="85" y="205.6">2</text>
<text x="135" y="205.6">3</text>
<text x="185" y="205.6">4</text>
<text x="235" y="205.6">5</text>
</g>
<g font-size="1.8" fill="#008484">
<text x="74.2" y="23.5">ComputeModule4-CM4</text>
<text x="79.6" y="21.2">Module1B</text>
<text x="226.1" y="26.9">+5V</text>
<text x="58.9" y="32.4">USB_OTG_ID</text>
<text x="58.9" y="34.9">USB2_N</text>
<text x="94.3" y="32.4">PCIe_CLK_nREQ</text>
<text x="100.7" y="34.9">Reserved</text>
<text x="58.9" y="37.5">USB2_P</text>
<text x="58.9" y="40">GND</text>
<text x="100.7" y="37.5">Reserved</text>
<text x="104.8" y="40">GND</text>
<text x="220.2" y="38.7">D2+</text>
<text x="220.2" y="41.3">D2-</text>
<text x="228" y="36.7" transform="rotate(-90 228 36.7)">+5V</text>
<text x="58.9" y="42.5">PCIe_nRST</text>
<text x="58.9" y="45.1">VDAC_COMP</text>
<text x="58.9" y="47.6">GND</text>
<text x="97.9" y="45.1">PCIe_CLK_N</text>
<text x="98" y="42.5">PCIe_CLK_P</text>
<text x="104.8" y="47.6">GND</text>
<text x="220.2" y="43.8">D1+</text>
<text x="220.2" y="46.4">D1-</text>
<text x="58.9" y="50.2">CAM1_D0_N</text>
<text x="58.9" y="52.7">CAM1_D0_P</text>
<text x="99.1" y="52.7">PCIe_RX_N</text>
<text x="99.2" y="50.2">PCIe_RX_P</text>
<text x="220.2" y="54">CK+</text>
<text x="220.2" y="48.9">D0+</text>
<text x="220.2" y="51.4">D0-</text>
<text x="58.9" y="55.2">GND</text>
<text x="58.9" y="57.8">CAM1_D1_N</text>
<text x="99.4" y="57.8">PCIe_TX_P</text>
<text x="104.8" y="55.2">GND</text>
<text x="220.2" y="56.5">CK-</text>
<text x="238.5" y="58">J10</text>
<text x="58.9" y="60.3">CAM1_D1_P</text>
<text x="58.9" y="62.9">GND</text>
<text x="58.9" y="65.4">CAM1_C_N</text>
<text x="98.2" y="65.4">CAM0_D0_N</text>
<text x="99.3" y="60.3">PCIe_TX_N</text>
<text x="104.8" y="62.9">GND</text>
<text x="220.2" y="61.6">CEC</text>
<text x="238.6" y="60.3">HDMI_A_1.4</text>
<text x="58.9" y="67.9">CAM1_C_P</text>
<text x="58.9" y="70.5">GND</text>
<text x="98.3" y="67.9">CAM0_D0_P</text>
<text x="104.8" y="70.5">GND</text>
<text x="220.2" y="66.7">SCL</text>
<text x="220.2" y="69.2">SDA</text>
<text x="58.9" y="73">CAM1_D2_N</text>
<text x="58.9" y="75.6">CAM1_D2_P</text>
<text x="98.2" y="73">CAM0_D1_N</text>
<text x="98.3" y="75.6">CAM0_D1_P</text>
<text x="220.2" y="74.3">UTILITY/HEAC+</text>
<text x="220.2" y="76.8">HPD/HEAC-</text>
<text x="58.9" y="78.1">GND</text>
<text x="58.9" y="80.6">CAM1_D3_N</text>
<text x="58.9" y="83.2">CAM1_D3_P</text>
<text x="99.2" y="80.6">CAM0_C_N</text>
<text x="99.3" y="83.2">CAM0_C_P</text>
<text x="104.8" y="78.1">GND</text>
<text x="222.9" y="83.3" transform="rotate(-90 222.9 83.3)">D2S</text>
<text x="225.4" y="83.3" transform="rotate(-90 225.4 83.3)">D1S</text>
<text x="228" y="83.3" transform="rotate(-90 228 83.3)">D0S</text>
<text x="230.5" y="83.3" transform="rotate(-90 230.5 83.3)">CKS</text>
<text x="233" y="83.3" transform="rotate(-90 233 83.3)">GND</text>
<text x="235.6" y="83.3" transform="rotate(-90 235.6 83.3)">SH</text>
<text x="58.9" y="85.7">HDMI1_HOTPLUG</text>
<text x="58.9" y="88.3">HDMI1_SDA</text>
<text x="96.8" y="88.3">HDMI1_TX2_P</text>
<text x="104.8" y="85.7">GND</text>
<text x="58.9" y="90.8">HDMI1_SCL</text>
<text x="58.9" y="93.3">HDMI1_CEC</text>
<text x="58.9" y="95.9">HDMI0_CEC</text>
<text x="96.7" y="90.8">HDMI1_TX2_N</text>
<text x="96.8" y="95.9">HDMI1_TX1_P</text>
<text x="104.8" y="93.3">GND</text>
<text x="58.9" y="98.4">HDMI0_HOTPLUG</text>
<text x="58.9" y="101">GND</text>
<text x="96.7" y="98.4">HDMI1_TX1_N</text>
<text x="104.8" y="101">GND</text>
<text x="233.1" y="96.5">GND</text>
<text x="58.9" y="103.5">DSI0_D0_N</text>
<text x="58.9" y="106">DSI0_D0_P</text>
<text x="96.7" y="106">HDMI1_TX0_N</text>
<text x="96.8" y="103.5">HDMI1_TX0_P</text>
<text x="228.1" y="107.1">U8</text>
<text x="58.9" y="108.6">GND</text>
<text x="58.9" y="111.1">DSI0_D1_N</text>
<text x="58.9" y="113.7">DSI0_D1_P</text>
<text x="96.3" y="113.7">HDMI1_CLK_N</text>
<text x="96.4" y="111.1">HDMI1_CLK_P</text>
<text x="104.8" y="108.6">GND</text>
<text x="216.4" y="113.7">D_{0}+</text>
<text x="222.8" y="109.4">TUSB2046IBVF</text>
<text x="236.4" y="113.7">D_{1}+</text>
<text x="58.9" y="116.2">GND</text>
<text x="58.9" y="118.7">DSI0_C_N</text>
<text x="96.8" y="118.7">HDMI0_TX2_P</text>
<text x="104.8" y="116.2">GND</text>
<text x="236.9" y="116.2">D_{1}-</text>
<text x="58.9" y="121.3">DSI0_C_P</text>
<text x="58.9" y="123.8">GND</text>
<text x="96.7" y="121.3">HDMI0_TX2_N</text>
<text x="104.8" y="123.8">GND</text>
<text x="216.4" y="125.1">BUSPWR</text>
<text x="236.4" y="120">D_{2}+</text>
<text x="58.9" y="126.4">DSI1_D0_N</text>
<text x="58.9" y="128.9">DSI1_D0_P</text>
<text x="58.9" y="131.4">GND</text>
<text x="96.7" y="128.9">HDMI0_TX1_N</text>
<text x="96.8" y="126.4">HDMI0_TX1_P</text>
<text x="104.8" y="131.4">GND</text>
<text x="216.4" y="127.6">EE_{CLK}</text>
<text x="216.4" y="130.2">EE_{DATA}</text>
<text x="236.4" y="126.4">D_{3}+</text>
<text x="58.9" y="134">DSI1_D1_N</text>
<text x="58.9" y="136.5">DSI1_D1_P</text>
<text x="96.7" y="136.5">HDMI0_TX0_N</text>
<text x="96.8" y="134">HDMI0_TX0_P</text>
<text x="216.4" y="132.7">~EXTMEM</text>
<text x="216.4" y="135.3">GND</text>
<text x="216.4" y="137.8">GND</text>
<text x="236.4" y="132.7">D_{4}+</text>
<text x="236.9" y="135.3">D_{4}-</text>
<text x="58.9" y="139.1">GND</text>
<text x="58.9" y="141.6">DSI1_C_N</text>
<text x="96.4" y="141.6">HDMI0_CLK_P</text>
<text x="104.8" y="139.1">GND</text>
<text x="216.4" y="140.3">~RESET</text>
<text x="216.4" y="142.9">SUSPND</text>
<text x="234.3" y="139.1">~PWRON1</text>
<text x="234.3" y="141.6">~PWRON2</text>
<text x="58.9" y="144.1">DSI1_C_P</text>
<text x="58.9" y="146.7">GND</text>
<text x="58.9" y="149.2">DSI1_D2_N</text>
<text x="96.3" y="144.1">HDMI0_CLK_N</text>
<text x="99.3" y="149.2">DSI1_D3_N</text>
<text x="104.8" y="146.7">GND</text>
<text x="216.4" y="145.4">TSTMODE</text>
<text x="216.4" y="148">TSTPLL/48MCLK</text>
<text x="234.3" y="144.1">~PWRON3</text>
<text x="234.3" y="146.7">~PWRON4</text>
<text x="58.9" y="151.8">DSI1_D2_P</text>
<text x="58.9" y="154.3">GND</text>
<text x="99.4" y="151.8">DSI1_D3_P</text>
<text x="104.8" y="154.3">GND</text>
<text x="216.4" y="155.6">XTAL1</text>
<text x="233.4" y="150.5">~OVRCUR1</text>
<text x="233.4" y="153">~OVRCUR2</text>
<text x="233.4" y="155.6">~OVRCUR3</text>
<text x="58.9" y="156.8">HDMI0_SDA</text>
<text x="98.7" y="156.8">HDMI0_SCL</text>
<text x="216.4" y="158.1">XTAL2</text>
<text x="233.4" y="158.1">~OVRCUR4</text>
<text x="48.9" y="165">GND</text>
<text x="115" y="165">GND</text>
</g>
<g font-size="1.8" fill="#0000c2">
<text x="214.6" y="19.8">TODO: make of find footprint</text>
<text x="183.5" y="144.2">TODO: figure out these signals</text>
<text x="182.9" y="166">USB hub IC allows up to 4 devices to talk to the Pi's USB port.</text>
<text x="182.9" y="168.1">This is mainly to allow hooking up a keyboard and mouse to the board</text>
<text x="182.9" y="170.1">for debugging and configuration, and will most likely not be a part of the board</text>
<text x="182.9" y="172.2">when it becomes a product.</text>
</g>
<g font-size="1.8" fill="#840084">
<text x="74.7" y="28.1">2x DF40C-100DS-0.4V</text>
<text x="81.1" y="25.8">Hirose</text>
</g>
<g font-size="1.8">
<text x="41.9" y="33.8">USB_{D-}</text>
<text x="41.9" y="36.3">USB_{D+}</text>
<text x="208.3" y="40.1">HDMI_{2}-</text>
<text x="208.3" y="37.6">HDMI_{2}+ 1</text>
<text x="208.3" y="47.7">HDMI_{0}+ 7</text>
<text x="208.3" y="45.2">HDMI_{1}-</text>
<text x="208.3" y="42.6">HDMI_{1}+ 4</text>
<text x="207" y="52.8">HDMI_{clk}+ 10</text>
<text x="208.3" y="50.3">HDMI_{0}-</text>
<text x="207" y="55.3">HDMI_{clk}- 12</text>
<text x="205.3" y="60.4">HDMI_{CEC}</text>
<text x="205.5" y="65.5">HDMI_{SCL}</text>
<text x="205.3" y="68">HDMI_{SDA}</text>
<text x="202.5" y="75.7">HDMI_{hotplug}</text>
<text x="36.4" y="94.7">HDMI_{CEC}</text>
<text x="200.1" y="95.2" transform="rotate(-90 200.1 95.2)">HDMI</text>
<text x="33.6" y="97.3">HDMI_{hotplug}</text>
<text x="137.9" y="97.8" transform="rotate(-90 137.9 97.8)">HDMI</text>
<text x="204.5" y="112.5">USB_{D+}</text>
<text x="121.9" y="117.6">HDMI_{2}+</text>
<text x="204.5" y="115">USB_{D-}</text>
<text x="121.9" y="125.2">HDMI_{1}+</text>
<text x="122.4" y="120.1">HDMI_{2}-</text>
<text x="122.4" y="127.7">HDMI_{1}-</text>
<text x="121.9" y="132.8">HDMI_{0}+</text>
<text x="122.4" y="135.4">HDMI_{0}-</text>
<text x="121.7" y="140.4">HDMI_{clk}+</text>
<text x="122.2" y="143">HDMI_{clk}-</text>
<text x="36.4" y="155.7">HDMI_{SDA}</text>
<text x="121.7" y="155.7">HDMI_{SCL}</text>
</g>
<g font-size="1.8" fill="#848400">
<text x="251.8" y="113.7">D_{1}+</text>
<text x="251.8" y="116.2">D_{1}-</text>
<text x="251.8" y="120">D_{2}+</text>
<text x="251.8" y="126.4">D_{3}+</text>
<text x="251.8" y="132.7">D_{4}+</text>
<text x="251.8" y="135.3">D_{4}-</text>
</g>
</svg>
